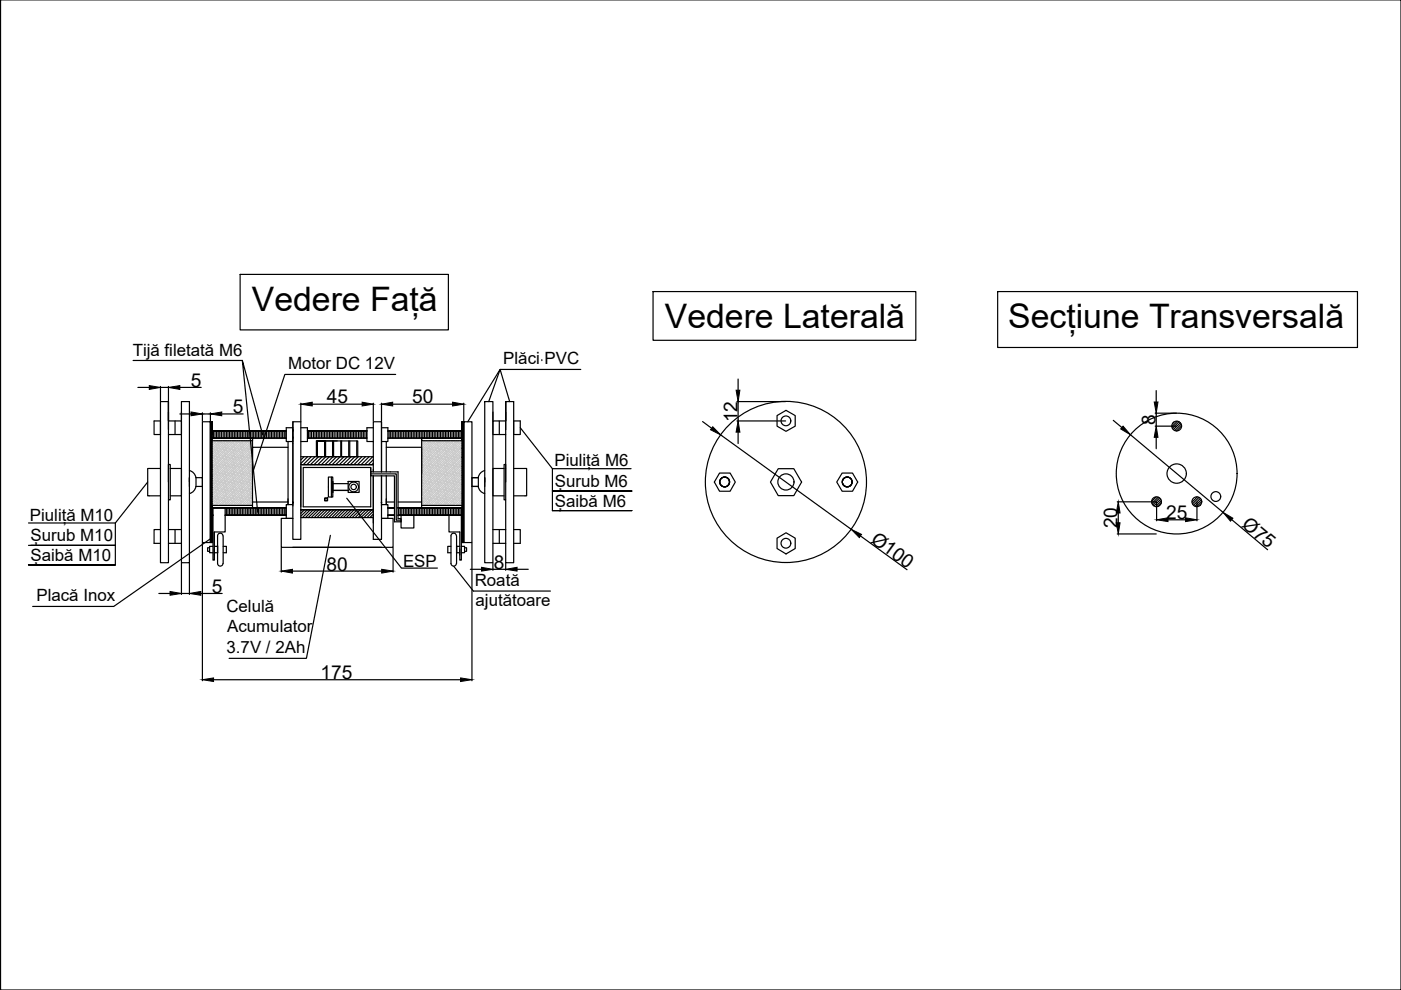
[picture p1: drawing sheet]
<svg xmlns="http://www.w3.org/2000/svg" width="297mm" height="210mm" viewBox="0 0 297 210" stroke-linecap="round" stroke-linejoin="round" font-family="sans-serif">
<!-- layer: 0 -->
<g fill="none" stroke="#000" stroke-width=".25">
<path d="M.1 0h296.9v209.9h-296.9zM50.9 58.2h44.2v11.7h-44.2zM28.2 76.4h23.2M83.9 79.4h-23.5l-6.9 20.9v-5.5h7.6v11.6h-7.6M114.9 76.5h.1M123.1 78.3h-17.1l-6.8 11.1M138.5 61.8h55.7v10.4h-55.7zM211.5 61.8h76.3v11.9h-76.3zM29.2 82.1h2.5M32.7 89.3h1.3v2.8h-1.3zM34 85.1h1.7v34.2h-1.7zM34 99.3h-2.7v5.8h2.7"/>
<path d="M34 81.9v3.1M34 82.1h1.7M35.7 91.1v-6v4.2h2.8v2.8h-2.8M35.7 81.9v3.1M36.1 99.3h2.4v5.8h-2.4M37.1 89.3v2.8M38.1 82.1h4.6M38.1 87.8h2.4M38.5 85.1h1.7v34.2h-1.7zM38.5 87.3v2M40.2 99.8a1.84 1.84 0 0 1 1.3 1.5M42.9 87.5v1.8"/>
<path d="M42.9 87.8h1.7M44.6 89.4v25.6h-1.7v-25.6h1.7v25.6M44.6 87.5v1.8M45 89.4h-.3v25.6h.3v-25.6v2.7M45.6 91.4v1.5M45.9 91.4v1.5M46.3 91.4v1.5M46.6 91.4v1.5M46.9 91.4v1.5M47 87.8h4.5M47.3 91.4v1.5M47.7 91.4v1.5"/>
<path d="M48 91.4v1.5M48.3 91.4v1.5M48.7 91.4v1.5M49 91.4v1.5M49.3 91.4v1.5M49.7 91.4v1.5M50 91.4v1.5M50.4 91.4v1.5M50.7 91.4v1.5M51 91.4v1.5M51.4 91.4v1.5M51.7 91.4v1.5"/>
<path d="M52.1 91.4v1.5M52.4 91.4v1.5M52.8 91.4v1.5M53.1 91.4v1.5M53.5 91.4v1.5M53.5 92.9v.5h-8.5M53.8 91.4v1.5M54.1 91.4v1.5M54.5 91.4v1.5M54.8 91.4v1.5M55.1 91.4v1.5M55.5 91.4v1.5"/>
<path d="M55.7 92.2l-4.3-15.8 3.2 32.2M55.8 91.4v1.5M56.2 91.4v1.5M56.5 91.4v1.5M56.9 91.4v1.5M57.2 91.4v1.5M57.6 91.4v1.5M57.9 91.4v1.5M58.2 91.4v1.5M58.6 91.4v1.5M58.9 91.4v1.5M59.3 91.4v1.5"/>
<path d="M59.6 91.4v1.5M59.9 91.4v1.5M60.3 91.4v1.5M60.6 91.4v1.5M60.7 92.9h-15.7h8.5v14.8M60.7 90.7h1.4v2.9h-1.4zM60.7 91.4h-15.7h.2v1.5M61.1 93.6v1.2M62.1 91.4h.1M62.1 92.9h.1M62.1 89.4v25h1.7v-25h-1.7v17.9M63.8 98.9v8.6"/>
<path d="M63.8 90.7h1.4v2.9h-1.4M63.8 96.8h15.3M63.8 98.5h15.3M63.8 85.5v3.8M64.3 99.1h14.3v8.4h-14.3zM64.5 96.8l-.7 .7M65.2 91.4h12.6M65.2 92.9h12.6M65.2 96.8l-1.4 1.5M65.4 91.4v1.5M65.7 91.4v1.5M66 96.8l-1.7 1.7"/>
<path d="M66.1 91.4v1.5M66.2 85.7h10.6M66.4 91.4v1.5M66.8 91.4v1.5M66.8 96.8l-1.7 1.7M67.1 96.8v-3.3h8.7v3.3M67.1 91.4v1.5M67.3 93.5v3.3M67.5 91.4v1.5M67.5 96.8l-1.7 1.7M67.8 91.4v1.5M68.1 91.4v1.5"/>
<path d="M68.3 96.8l-1.7 1.7M68.5 91.4v1.5M68.8 91.4v1.5M68.8 93.5v3.3M68.9 93.5h-1.7h4.3M69 93.5v3.3M69.1 96.8l-1.7 1.7M69.2 91.4v1.5M69.5 91.4v1.5M69.8 91.4v1.5M69.8 96.8l-1.7 1.7M70.2 91.4v1.5"/>
<path d="M70.5 91.4v1.5M70.5 93.5v3.3M70.6 96.8l-1.7 1.7M70.7 93.5v3.3M70.9 91.4v1.5M71.2 91.4v1.5M71.4 96.8l-1.7 1.7M71.6 91.4v1.5M71.9 91.4v1.5M72.1 96.8l-1.7 1.7M72.2 91.4v1.5M72.2 93.5v3.3"/>
<path d="M72.4 93.5v3.3M72.6 91.4v1.5M72.9 91.4v1.5M72.9 96.8l-1.7 1.7M73.3 91.4v1.5M73.6 91.4v1.5M73.7 96.8l-1.7 1.7M73.9 91.4v1.5M73.9 93.5v3.3M74.2 93.5v3.3M74.3 91.4v1.5M74.5 96.8l-1.8 1.7"/>
<path d="M74.6 91.4v1.5M75 91.4v1.5M75.2 96.8l-1.7 1.7M75.3 91.4v1.5M75.6 91.4v1.5M75.6 93.5v3.3M76 96.8l-1.7 1.7M76 91.4v1.5M76.4 91.4v1.5M76.7 91.4v1.5M76.7 96.8l-1.7 1.7M77 91.4v1.5"/>
<path d="M77.4 91.4v1.5M77.5 96.8l-1.7 1.7M77.7 91.4v1.5M78.3 96.8l-1.7 1.7M78.6 99.1v.9h5.8v10h.6v1.9h2.7v-2.7M79 96.8l-1.7 1.7M79.1 90.7h-1.3v2.9h1.3M79.1 97.5l-1 1M79.1 98.2l-.2 .3M79.1 85.5v3.8M80.9 94v-4.6h-1.8v10.6v-.5M80.9 90.7h1.3v2.9h-1.3"/>
<path d="M80.9 85.5v3.8M80.9 89.4v10.6M81.9 93.6v1.2M82.2 92.9h15.7h-8.5v14.8M82.2 91.4h15.7M82.5 91.4v1.5M82.8 91.4v1.5M83.2 91.4v1.5M83.3 85.7h12.7M83.5 91.4v1.5M83.8 91.4v1.5M84.2 91.4v1.5"/>
<path d="M84.5 91.4v1.5M84.9 91.4v1.5M85.2 91.4v1.5M85.6 91.4v1.5M85.9 91.4v1.5M86.3 91.4v1.5M86.6 91.4v1.5M86.9 91.4v1.5M87.3 91.4v1.5M87.6 91.4v1.5M88 91.4v1.5M88.3 91.4v1.5"/>
<path d="M88.6 91.4v1.5M89 91.4v1.5M89.3 91.4v1.5M89.4 92.9v.5h8.5M89.6 91.4v1.5M90 91.4v1.5M90.4 91.4v1.5M90.7 91.4v1.5M91 91.4v1.5M91.4 91.4v1.5M91.7 91.4v1.5M92.1 91.4v1.5"/>
<path d="M92.4 91.4v1.5M92.7 91.4v1.5M93.1 91.4v1.5M93.4 91.4v1.5M93.8 91.4v1.5M94.1 91.4v1.5M94.4 91.4v1.5M94.8 91.4v1.5M95.1 91.4v1.5M95.5 91.4v1.5M95.8 91.4v1.5M96.2 91.4v1.5"/>
<path d="M96.5 91.4v1.5M96.8 91.4v1.5M97.2 91.4v1.5M97.5 91.4v1.5M97.9 91.4v1.5M97.9 89.4h.3v25.6h-.3v-25.6v2.7M98.3 89.4v25.6h1.8v-25.6h-1.8v25.6M98.3 85.5v3.8M102.8 99.8a1.84 1.84 0 0 0-1.4 1.5M102.8 85.1h1.7v34.2h-1.7zM103.6 85.1l2.4-6.8 2.1 6.8M104.5 87.3v2"/>
<path d="M105.9 89.3v2.8M106.9 99.3h-2.4v5.8h2.4M107.2 85.1h1.7v34.2h-1.7zM107.2 91.1v-6v4.2h-2.7v2.8h2.7M108.9 99.3h2.8v5.8h-2.8M108.9 89.3h1.4v2.8h-1.4zM110.3 90.7l6.8 8.7h16.7M117.1 99.4v8.9M149 89.4l1.9 1.4M152.8 92.2l27.7 20M156.2 89.3h10.4M156.2 85.1h10.4"/>
<path d="M156.5 80.4v2.3M156.5 85.1v4.2M156.5 91.6v2.4M164.7 88.1l2-1.1 1.9 1.1v2.3l-1.9 1.1-2-1.1zM165 99.4h3.3l1.7 2.8-1.7 2.9h-3.3l-1.6-2.9zM236 89.1l1.9 1.5M239.7 92.2l19.6 16.4M244.9 90.4h4.5M244.9 87.6h4.5M245.1 82.8v2.4M245.1 87.6v2.8M245.1 92.7v2.4"/>
<path d="M248.9 89.5l-.2 .3M249.6 89.3l-1.1 1.1M250 89.4l-1.4 1.4M250.3 89.6l-1.5 1.5M250.4 89.9l-1.3 1.4M250.5 90.3l-1 1.1M6 119.8h18.5zM6 115.6h18.5h-18M6 110.9h18.5M24.5 110.9v8.9M31.3 102.2l-6.8 8.7M34 112.3h-1.3v2.9h1.3"/>
<path d="M35.7 102.2v-3.7h.4v7.5h-.4M35.7 115.2h2.8M35.7 112.3h2.8M37.1 112.3v2.9M38.5 119.4v6.6M40.2 101.3v1.8M40.2 119.4v6.6M41.5 103.1a1.84 1.84 0 0 1-1.3 1.5M41.6 101.3h1.3v1.8h-1.3M41.6 101.3v1.8M42.9 115.1v29.2M44.4 116.1h-.4v.8h.4"/>
<path d="M45 109.2h.2h-.2v5.8M45 114l-20.9 14.6h-17.2M45 107.2h8.5M45.2 107.7v11.1h.3v-6h2.2v-5.1M45.2 115.8h-.8v1.4h.8M45.5 116.3v1.4M45.5 115.8h.6v1.4h-.6M46.1 113.6a.57 .57 0 0 1 .6-.6 .57 .57 0 0 1 .6 .6M46.1 113.6v5.9a.57 .57 0 0 0 .6 .5 .57 .57 0 0 0 .6-.5M47.3 115.8h.7v1.4h-.7M47.3 113.6v5.9M47.6 107.7h1.2h-3.8h15.7"/>
<path d="M47.7 109.2h13M48 107.7v1.5M48.3 107.7v1.5M48.7 107.7v1.5M49 107.7v1.5M49.3 107.7v1.5M49.7 107.7v1.5M50 107.7v1.5M50.4 107.7v1.5M50.7 107.7v1.5M51 107.7v1.5M51.4 107.7v1.5"/>
<path d="M51.7 107.7v1.5M52.1 107.7v1.5M52.4 107.7v1.5M52.8 107.7v1.5M53.1 107.7v1.5M53.5 107.7v1.5M53.8 107.7v1.5M54.1 107.7v1.5M54.5 107.7v1.5M54.8 107.7v1.5M55.1 107.7v1.5M55.5 107.7v1.5"/>
<path d="M55.8 107.7v1.5M56.2 107.7v1.5M56.5 107.7v1.5M56.9 107.7v1.5M57.2 107.7v1.5M57.6 107.7v1.5M57.9 107.7v1.5M58.2 107.7v1.5M58.6 107.7v1.5M58.9 107.7v1.5M59.3 107.7v1.5M59.6 107.7v1.5"/>
<path d="M59.6 116.2v5.1M59.9 107.7v1.5M60.3 107.7v1.5M60.6 107.7v1.5M61.1 105.8v1.2M62.1 107h-1.4v2.9h1.4h-2.5v6.1h21.3M63.8 108h15.3M63.8 109.7h15.3M64 108l-.2 .2M64.6 108l-.8 .9M65.2 108l-1.4 1.4M65.8 108l-1.7 1.7"/>
<path d="M66.4 108l-1.6 1.7M67.1 108l-1.8 1.7M67.7 108l-1.7 1.7M68.3 108l-1.7 1.7M68.8 105.6h.7v.6h-.7zM68.9 108l-1.7 1.7M69.5 108l-1.7 1.7M69.6 101.1h1v4.3h-1zM70 113.5l-5 26.1h-16.4M70.2 108l-1.7 1.7M70.3 101.1v4.3M70.6 104h3.2h-3.2"/>
<path d="M70.6 102.5h3.2M70.8 108l-1.7 1.7M71.4 108l-1.7 1.7M72 108l-1.7 1.7M72.7 108l-1.8 1.7M73.3 108l-1.7 1.7M73.5 105.6l11.6 14.9h7.6M73.8 102.1h2.3v2.3h-2.3zM73.9 108l-1.7 1.7M74.5 108l-1.7 1.7M75.1 108l-1.7 1.7M75.8 108l-1.7 1.7"/>
<path d="M76.4 108l-1.7 1.7M77 108l-1.7 1.7M77.6 108l-1.7 1.7M78.3 108l-1.8 1.7M78.6 100v.9h3.3M78.6 100.5h5.4v9.8h1M78.9 108l-1.7 1.7M79.1 100.9v13.5h1.8v-13.5v6.4M79.1 108.4l-1.3 1.3M79.1 109l-.7 .7M79.1 109.6l-.1 .1M80.9 107h1.3v2.9h-1.3h2.4v6.1h-21.2"/>
<path d="M81.9 100v-5.2h7.5v5.5M81.9 100.9v5.5h1.7M81.9 100.9h1.7v9.7h1.4v-1.4M81.9 105.8v1.2M82.2 109.2h1.4M82.2 107.7h1.4M83.3 116.2v5.1M83.6 107.7h-1.4h1.4M84.4 106.4h5M84.5 107.7v1.5M84.9 107.7v1.5M85.2 107.7v1.5"/>
<path d="M85.6 107.7v1.5M85.9 107.7v1.5M86.3 107.7v1.5M86.6 107.7v1.5M86.9 107.7v1.5M87 109.2h-2.6h13.5M87.3 107.7v1.5M87.6 107.7v1.5M88 107.7v1.5M88.3 107.7v1.5M88.6 107.7v1.5M89 107.7v1.5"/>
<path d="M89.3 107.7v1.5M89.4 107.2h8.5M89.6 107.7v1.5M90 107.7v1.5M90.4 107.7v1.5M90.7 107.7v1.5M91 107.7v1.5M91.4 107.7v1.5M91.7 107.7v1.5M92.1 107.7v1.5M92.4 107.7v1.5M92.7 107.7v1.5"/>
<path d="M93.1 107.7v1.5M93.4 107.7v1.5M93.8 107.7v1.5M94.1 107.7v1.5M94.2 107.7h3.7h-13.5h13.5M94.4 107.7v1.5M94.8 107.7v1.5M95.1 107.7v1.5M95.5 107.7v1.5M95.6 113.6v5.9a.57 .57 0 0 0 .6 .5 .57 .57 0 0 0 .6-.5M95.6 115.8h-.7v1.4h.7M95.6 113.6a.57 .57 0 0 1 .6-.6 .57 .57 0 0 1 .6 .6"/>
<path d="M95.8 107.7v1.5M96.2 107.7v1.5M96.5 107.7v1.5M96.8 113.6v5.9M96.8 107.7v1.5M97.2 107.7v1.5M97.5 116.3v1.4M97.5 115.8h-.7v1.4h.7M97.5 107.7v1.5M97.8 107.7v11.1h-.3v-6h-2.3v-3.6M97.8 115.8h.7v1.4h-.7M98.5 116.1h.4v.8h-.4"/>
<path d="M100.1 101.3h1.3M100.1 115.1v29.2M101.4 103.1a1.84 1.84 0 0 0 1.4 1.5M101.4 101.3h-1.3v1.8h1.3M101.4 101.3v1.8M102.8 101.3v1.8M104.5 115.2h2.7M104.5 112.3h2.7M104.5 119.4v1.5M105.9 112.3v2.9M107.2 102.2v-3.7h-.3v7.5h.3M107.2 119.4v1.5"/>
<path d="M108.9 112.3h1.4v2.9h-1.4M134 108.3h-16.9h16.9M134 104.1h-16.9h16.9M152.6 100.3h2.2l1.1 1.9-1.1 2h-2.2l-1.1-2zM164.7 114.1l2-1.1 1.9 1.1v2.2l-1.9 1.1-2-1.1zM178.5 100.3h2.2l1.1 1.9-1.1 2h-2.2l-1.1-2zM182.4 113.6l9.9 7.2M236.9 106.4h8.2M236.9 113.2h8.2M237.1 108.8v2M245.1 105.4l-.9 .9M245.2 106.5v3.9"/>
<path d="M245.6 105.4l-1.4 1.3M245.9 105.6l-1.5 1.4M246.1 105.8l-1.4 1.4M246.2 106.7l-.6 .7M246.2 106.2l-1.1 1.2M247.6 110.2h3.8M253.8 106.5v3.9M253.8 105.4l-1 1M254.2 105.5l-1.4 1.3M254.5 105.7l-1.4 1.4M254.5 107.1v.1M254.7 106l-1.3 1.3"/>
<path d="M254.8 106.4l-1.1 1M261.1 110.2l7.7 6.4M33.7 125.8h2.4M38.5 125.8h1.7M42.6 125.8h4.5M62 121.1h18.9M96.2 120.1l4.2 5.2h16.3M99.7 120.7h2.4M103.1 128.7h.1M104.5 120.7h2.7M109.6 120.7h2.4M45.3 144.1h52.3"/>
<circle cx="166.6" cy="89.2" r="1.04"/>
<circle cx="249.5" cy="90.3" r="1.04"/>
<circle cx="69.1" cy="105.9" r=".28"/>
<circle cx="75" cy="103.2" r="1.04"/>
<circle cx="75" cy="103.2" r=".57"/>
<circle cx="153.6" cy="102.2" r="1.04"/>
<circle cx="166.6" cy="102.2" r="17.1"/>
<circle cx="166.6" cy="102.2" r="1.71"/>
<circle cx="166.6" cy="115.2" r="1.04"/>
<circle cx="179.6" cy="102.2" r="1.04"/>
<circle cx="245.2" cy="106.4" r="1.04"/>
<circle cx="249.5" cy="100.4" r="12.8"/>
<circle cx="249.5" cy="100.4" r="2.05"/>
<circle cx="253.8" cy="106.4" r="1.04"/>
<circle cx="257.8" cy="105.3" r="1.04"/>
</g>
<g fill="#000" stroke="#000" stroke-width=".21">
<path d="M31.7 81.8l2.3 .3-2.3 .5zM35.7 82.1l2.4-.3v.8zM40.5 87.3l2.4 .5-2.4 .4zM44.6 87.8l2.4-.5v.9zM63.8 85.7l2.4-.4v.8zM76.8 85.3l2.3 .4-2.3 .4zM80.9 85.7l2.4-.4v.8zM96 85.3l2.3 .4-2.3 .4zM151.1 90.5l1.7 1.7-2.1-1.1zM156.5 89.3l.4 2.3h-.8zM156.1 82.7h.8l-.4 2.4zM238.1 90.4l1.6 1.8-2.1-1.3z"/>
<path d="M245.1 90.4l.4 2.3h-.8zM244.7 85.2h.8l-.4 2.4zM180.5 112.2l2.2 1.1-.5 .7zM237.1 106.4l.4 2.4h-.8zM236.7 110.8h.8l-.4 2.4zM245.2 110.2l2.4-.4v.8zM251.4 109.8l2.4 .4-2.4 .4zM259.3 108.6l2.1 1.3-.5 .6zM36.1 125.4l2.4 .4-2.4 .4zM40.2 125.8l2.4-.4v.8zM59.6 121.1l2.4-.4v.8zM80.9 120.7l2.4 .4-2.4 .4z"/>
<path d="M102.1 120.3l2.4 .4-2.4 .4zM107.2 120.7l2.4-.4v.8zM42.9 144.1l2.4-.4v.8zM97.6 143.7l2.5 .4-2.5 .4z"/>
<path d="M44.7 89.4l.3 19.8v-19.8zM44.7 89.4l.3 19.8h-.3z"/>
<path d="M97.9 89.4l.3 2.7v-2.7zM97.9 89.4l.3 2.7h-.3z"/>
<path d="M97.9 92.1l.3 22.9v-22.9zM97.9 92.1l.3 22.9h-.3z"/>
<path d="M44.7 109.2l.3 5.8v-5.8zM44.7 109.2l.3 5.8h-.3z"/>
</g>
<g fill="none" stroke="#c7c8ca" stroke-width=".25">
<path d="M45 99.8l.3 .2M45 99.2v.1M45 98.3l.5 .5M45 97.8l.3 .3M45 97.3v.1M45 96.4l.5 .5M45 95.9l.3 .3M45 95.4h.1M45 94.4l.5 .6M45 94l.3 .2M45 93.4v.1M45.1 93.4l-.1 .1"/>
<path d="M45.2 98.9l.5 .6M45.2 97l.5 .6M45.2 95.1l.5 .6M45.4 99.7l.6 .6M45.4 97.7l.6 .6M45.4 95.8l.6 .6M45.4 93.9l.6 .6M45.5 93.4l.2 .3M45.6 93.4l-.6 .6M45.6 98.4l.7 .7M45.6 96.5l.7 .6M45.6 94.6l.7 .6"/>
<path d="M45.9 99.2l.6 .6M45.9 97.3l.6 .5M45.9 95.3l.6 .6M46 93.4l.5 .6M46 93.4l-1 1.1M46.1 99.9l.6 .6M46.1 98l.6 .6M46.1 96l.6 .6M46.1 94.1l.6 .6M46.4 98.7l.6 .6M46.4 96.7l.6 .7M46.4 94.8l.6 .6"/>
<path d="M46.6 93.4l-1.6 1.6M46.6 99.4l.6 .6M46.6 97.5l.6 .6M46.6 95.6l.6 .6M46.6 93.6l.6 .6M46.8 98.2l.6 .6M46.8 96.3l.6 .6M46.8 94.3l.6 .7M46.9 93.4l.1 .1M47 93.4l-2 2.1M47.1 98.9l.6 .6M47.1 97l.6 .6"/>
<path d="M47.1 95.1l.6 .6M47.3 99.7l.6 .6M47.3 97.7l.6 .6M47.3 95.8l.6 .6M47.3 93.9l.6 .6M47.4 93.4l.3 .3M47.5 93.4l-2.5 2.5M47.6 98.4l.6 .7M47.6 96.5l.6 .6M47.6 94.6l.6 .6M47.8 99.2l.6 .6M47.8 97.3l.6 .5"/>
<path d="M47.8 95.3l.6 .6M47.9 93.4l.5 .6M48 93.4l-3 3M48.1 99.9l.6 .6M48.1 98l.6 .6M48.1 96l.6 .6M48.1 94.1l.6 .6M48.3 98.7l.6 .6M48.3 96.7l.6 .7M48.3 94.8l.6 .6M48.5 93.4l-3.5 3.5M48.5 99.4l.6 .6"/>
<path d="M48.5 97.5l.6 .6M48.5 95.6l.6 .6M48.5 93.6l.6 .6M48.8 98.2l.6 .6M48.8 96.3l.6 .6M48.8 94.3l.6 .7M48.8 93.4l.1 .1M49 93.4l-4 4M49 98.9l.6 .6M49 97l.6 .6M49 95.1l.6 .6M49.3 99.7l.6 .6"/>
<path d="M49.3 97.7l.6 .6M49.3 95.8l.6 .6M49.3 93.9l.6 .6M49.3 93.4l.3 .3M49.4 93.4l-4.4 4.5M49.5 98.4l.6 .7M49.5 96.5l.6 .6M49.5 94.6l.6 .6M49.7 99.2l.7 .6M49.7 97.3l.7 .5M49.7 95.3l.7 .6M49.8 93.4l.6 .6"/>
<path d="M49.9 93.4l-4.9 5M50 99.9l.6 .6M50 98l.6 .6M50 96l.6 .6M50 94.1l.6 .6M50.2 98.7l.6 .6M50.2 96.7l.6 .7M50.2 94.8l.6 .6M50.4 93.4l-5.4 5.5M50.5 99.4l.6 .6M50.5 97.5l.6 .6M50.5 95.6l.6 .6"/>
<path d="M50.5 93.6l.6 .6M50.7 98.2l.6 .6M50.7 96.3l.6 .6M50.7 94.3l.6 .7M50.8 93.4v.1M50.9 93.4l-5.9 5.9M51 98.9l.5 .6M51 97l.5 .6M51 95.1l.5 .6M51.2 99.7l.6 .6M51.2 97.7l.6 .6M51.2 95.8l.6 .6"/>
<path d="M51.2 93.9l.6 .6M51.3 93.4l.2 .3M51.4 93.4l-6.4 6.4M51.4 98.4l.7 .7M51.4 96.5l.7 .6M51.4 94.6l.7 .6M51.7 99.2l.6 .6M51.7 97.3l.6 .5M51.7 95.3l.6 .6M51.8 93.4l.5 .6M51.8 93.4l-6.8 6.9M51.9 99.9l.6 .6"/>
<path d="M51.9 98l.6 .6M51.9 96l.6 .6M51.9 94.1l.6 .6M52.2 98.7l.6 .6M52.2 96.7l.6 .7M52.2 94.8l.6 .6M52.4 93.4l-7.4 7.4M52.4 99.4l.6 .6M52.4 97.5l.6 .6M52.4 95.6l.6 .6M52.4 93.6l.6 .6M52.6 98.2l.6 .6"/>
<path d="M52.6 96.3l.6 .6M52.6 94.3l.6 .7M52.7 93.4l.1 .1M52.8 93.4l-7.8 7.9M52.9 98.9l.6 .6M52.9 97l.6 .6M52.9 95.1l.6 .6M53.1 99.7l.4 .4M53.1 97.7l.4 .4M53.1 95.8l.4 .4M53.1 93.9l.4 .4M53.2 93.4l.3 .3"/>
<path d="M53.3 93.4l-8.3 8.3M53.4 98.4l.1 .2M53.4 96.5l.1 .2M53.4 94.6l.1 .2M53.5 93.7l-8.5 8.5M53.5 94.2l-8.5 8.5M53.5 94.7l-8.5 8.5M53.5 95.1l-8.5 8.6M53.5 95.6l-8.5 8.6M53.5 96.1l-8.5 8.6M53.5 96.6l-8.5 8.5M53.5 97.1l-8.5 8.5"/>
<path d="M53.5 97.6l-8.5 8.5M53.5 98.1l-8.5 8.5M53.5 98.5l-8.5 8.6M53.5 99l-8.1 8.2M53.5 99.5l-7.6 7.7M53.5 100l-7.1 7.2M89.4 99.7l.3 .3M89.4 99.2l.1 .1M89.4 98.3l.6 .5M89.4 97.8l.3 .3M89.4 97.3l.1 .1M89.4 96.3l.6 .6"/>
<path d="M89.4 95.8l.3 .4M89.4 95.3l.1 .1M89.4 94.4l.6 .6M89.4 93.9l.3 .3M89.4 93.4l.1 .1M89.5 93.4l-.1 .2M89.6 98.9l.6 .6M89.6 97l.6 .6M89.6 95.1l.6 .6M89.9 99.7l.6 .6M89.9 97.7l.6 .6M89.9 95.8l.6 .6"/>
<path d="M89.9 93.9l.6 .6M89.9 93.4l.3 .3M90 93.4l-.6 .7M90.1 98.4l.6 .7M90.1 96.5l.6 .6M90.1 94.6l.6 .6M90.3 99.2l.7 .6M90.3 97.3l.7 .5M90.3 95.3l.7 .6M90.4 93.4l.6 .6M90.5 93.4l-1.1 1.1M90.6 99.9l.6 .6"/>
<path d="M90.6 98l.6 .6M90.6 96l.6 .6M90.6 94.1l.6 .6M90.8 98.7l.6 .6M90.8 96.7l.6 .7M90.8 94.8l.6 .6M91 93.4l-1.6 1.6M91 99.4l.7 .6M91 97.5l.7 .6M91 95.6l.7 .6M91 93.6l.7 .6M91.3 98.2l.6 .6"/>
<path d="M91.3 96.3l.6 .6M91.3 94.3l.6 .7M91.4 93.4v.1M91.5 93.4l-2.1 2.1M91.6 98.9l.5 .6M91.6 97l.5 .6M91.6 95.1l.5 .6M91.8 99.7l.6 .6M91.8 97.7l.6 .6M91.8 95.8l.6 .6M91.8 93.9l.6 .6M91.8 93.4l.3 .3"/>
<path d="M92 93.4l-2.6 2.6M92 98.4l.6 .7M92 96.5l.6 .6M92 94.6l.6 .6M92.3 99.2l.6 .6M92.3 97.3l.6 .5M92.3 95.3l.6 .6M92.4 93.4l.5 .6M92.4 93.4l-3 3.1M92.5 99.9l.6 .6M92.5 98l.6 .6M92.5 96l.6 .6"/>
<path d="M92.5 94.1l.6 .6M92.7 98.7l.7 .6M92.7 96.7l.7 .7M92.7 94.8l.7 .6M92.9 93.4l-3.5 3.6M93 99.4l.6 .6M93 97.5l.6 .6M93 95.6l.6 .6M93 93.6l.6 .6M93.2 98.2l.6 .6M93.2 96.3l.6 .6M93.2 94.3l.6 .7"/>
<path d="M93.3 93.4l.1 .1M93.4 93.4l-4 4M93.5 98.9l.6 .6M93.5 97l.6 .6M93.5 95.1l.6 .6M93.7 99.7l.6 .6M93.7 97.7l.6 .6M93.7 95.8l.6 .6M93.7 93.9l.6 .6M93.8 93.4l.3 .3M93.9 93.4l-4.5 4.5M94 98.4l.6 .7"/>
<path d="M94 96.5l.6 .6M94 94.6l.6 .6M94.2 99.2l.6 .6M94.2 97.3l.6 .5M94.2 95.3l.6 .6M94.3 93.4l.5 .6M94.4 93.4l-5 5M94.4 99.9l.7 .6M94.4 98l.7 .6M94.4 96l.7 .6M94.4 94.1l.7 .6M94.7 98.7l.6 .6"/>
<path d="M94.7 96.7l.6 .7M94.7 94.8l.6 .6M94.9 93.4l-5.5 5.5M94.9 99.4l.6 .6M94.9 97.5l.6 .6M94.9 95.6l.6 .6M94.9 93.6l.6 .6M95.2 98.2l.6 .6M95.2 96.3l.6 .6M95.2 94.3l.6 .7M95.2 93.4l.1 .1M95.3 93.4l-5.9 6"/>
<path d="M95.4 98.9l.6 .6M95.4 97l.6 .6M95.4 95.1l.6 .6M95.7 99.7l.6 .6M95.7 97.7l.6 .6M95.7 95.8l.6 .6M95.7 93.9l.6 .6M95.7 93.4l.3 .3M95.8 93.4l-6.4 6.5M95.9 98.4l.6 .7M95.9 96.5l.6 .6M95.9 94.6l.6 .6"/>
<path d="M96.1 99.2l.7 .6M96.1 97.3l.7 .5M96.1 95.3l.7 .6M96.2 93.4l.6 .6M96.3 93.4l-6.9 6.9M96.4 99.9l.6 .6M96.4 98l.6 .6M96.4 96l.6 .6M96.4 94.1l.6 .6M96.6 98.7l.6 .6M96.6 96.7l.6 .7M96.6 94.8l.6 .6"/>
<path d="M96.8 93.4l-7.4 7.4M96.8 99.4l.7 .6M96.8 97.5l.7 .6M96.8 95.6l.7 .6M96.8 93.6l.7 .6M97.1 98.2l.6 .6M97.1 96.3l.6 .6M97.1 94.3l.6 .7M97.2 93.4v.1M97.3 93.4l-7.9 7.9M97.4 95.1l.5 .6-8.5 8.5M97.4 97l.5 .6-8.5 8.5"/>
<path d="M97.4 98.9l.5 .6-7.6 7.7M97.6 95.8l.3 .4-8.5 8.5M97.6 97.7l.3 .4-8.5 8.5M97.6 99.7l.3 .3M97.6 93.9l.3 .3M97.6 93.4l.3 .3-8.5 8.6M97.7 93.4l-8.3 8.4M97.8 94.6l.1 .1-8.5 8.5M97.8 98.4l.1 .2-8.5 8.5M97.8 96.5l.1 .2M97.9 94.2l-8.5 8.6M97.9 95.2l-8.5 8.5"/>
<path d="M97.9 96.6l-8.5 8.6M97.9 97.1l-8.5 8.6M97.9 99l-8 8.2M45 107h.1M45 106l.5 .5M45 105.6l.3 .2M45 105v.1M45 104.1l.5 .5M45 103.6l.3 .3M45 103.1v.1M45 102.2l.5 .5M45 101.7l.3 .3"/>
<path d="M45 101.2h.1M45 100.2l.5 .6M45.2 106.7l.4 .5M45.2 104.7l.5 .6M45.2 102.8l.5 .6M45.2 100.9l.5 .6M45.4 105.5l.6 .6M45.4 103.5l.6 .6M45.4 101.6l.6 .6M45.6 106.2l.7 .6M45.6 104.2l.7 .7M45.6 102.3l.7 .6"/>
<path d="M45.6 100.4l.7 .6M45.9 106.9l.2 .3M45.9 105l.6 .6M45.9 103.1l.6 .5M45.9 101.1l.6 .6M46.1 105.7l.6 .6M46.1 103.8l.6 .6M46.1 101.8l.6 .6M46.4 106.4l.6 .6M46.4 104.5l.6 .6M46.4 102.5l.6 .7M46.4 100.6l.6 .6"/>
<path d="M46.6 105.2l.6 .6M46.6 103.3l.6 .6M46.6 101.4l.6 .6M46.8 105.9l.6 .6M46.8 104l.6 .6M46.8 102.1l.6 .6M46.8 100.1l.6 .7M47.1 106.7l.5 .5M47.1 104.7l.6 .6M47.1 102.8l.6 .6M47.1 100.9l.6 .6M47.3 105.5l.6 .6"/>
<path d="M47.3 103.5l.6 .6M47.3 101.6l.6 .6M47.6 106.2l.6 .6M47.6 104.2l.6 .7M47.6 102.3l.6 .6M47.6 100.4l.6 .6M47.8 106.9l.2 .3M47.8 105l.6 .6M47.8 103.1l.6 .5M47.8 101.1l.6 .6M48.1 105.7l.6 .6M48.1 103.8l.6 .6"/>
<path d="M48.1 101.8l.6 .6M48.3 106.4l.6 .6M48.3 104.5l.6 .6M48.3 102.5l.6 .7M48.3 100.6l.6 .6M48.5 105.2l.6 .6M48.5 103.3l.6 .6M48.5 101.4l.6 .6M48.8 105.9l.6 .6M48.8 104l.6 .6M48.8 102.1l.6 .6M48.8 100.1l.6 .7"/>
<path d="M49 106.7l.5 .5M49 104.7l.6 .6M49 102.8l.6 .6M49 100.9l.6 .6M49.3 105.5l.6 .6M49.3 103.5l.6 .6M49.3 101.6l.6 .6M49.5 106.2l.6 .6M49.5 104.2l.6 .7M49.5 102.3l.6 .6M49.5 100.4l.6 .6M49.7 106.9l.3 .3"/>
<path d="M49.7 105l.7 .6M49.7 103.1l.7 .5M49.7 101.1l.7 .6M50 105.7l.6 .6M50 103.8l.6 .6M50 101.8l.6 .6M50.2 106.4l.6 .6M50.2 104.5l.6 .6M50.2 102.5l.6 .7M50.2 100.6l.6 .6M50.5 105.2l.6 .6M50.5 103.3l.6 .6"/>
<path d="M50.5 101.4l.6 .6M50.7 105.9l.6 .6M50.7 104l.6 .6M50.7 102.1l.6 .6M50.7 100.1l.6 .7M51 106.7l.4 .5M51 104.7l.5 .6M51 102.8l.5 .6M51 100.9l.5 .6M51.2 105.5l.6 .6M51.2 103.5l.6 .6M51.2 101.6l.6 .6"/>
<path d="M51.4 106.2l.7 .6M51.4 104.2l.7 .7M51.4 102.3l.7 .6M51.4 100.4l.7 .6M51.7 106.9l.2 .3M51.7 105l.6 .6M51.7 103.1l.6 .5M51.7 101.1l.6 .6M51.9 105.7l.6 .6M51.9 103.8l.6 .6M51.9 101.8l.6 .6M52.2 106.4l.6 .6"/>
<path d="M52.2 104.5l.6 .6M52.2 102.5l.6 .7M52.2 100.6l.6 .6M52.4 105.2l.6 .6M52.4 103.3l.6 .6M52.4 101.4l.6 .6M52.6 105.9l.6 .6M52.6 104l.6 .6M52.6 102.1l.6 .6M52.6 100.1l.6 .7M52.9 106.7l.5 .5M52.9 104.7l.6 .6"/>
<path d="M52.9 102.8l.6 .6M52.9 100.9l.6 .6M53.1 105.5l.4 .3M53.1 103.5l.4 .4M53.1 101.6l.4 .4M53.4 106.2l.1 .2M53.4 104.2l.1 .2M53.4 102.3l.1 .2M53.4 100.4l.1 .2M53.5 100.5l-6.7 6.7M53.5 100.9l-6.1 6.3M53.5 101.4l-5.7 5.8"/>
<path d="M53.5 101.9l-5.2 5.3M53.5 102.4l-4.7 4.8M53.5 102.9l-4.2 4.3M53.5 103.3l-3.7 3.9M53.5 103.9l-3.3 3.3M53.5 104.3l-2.8 2.9M53.5 104.8l-2.3 2.4M53.5 105.3l-1.8 1.9M53.5 105.8l-1.3 1.4M53.5 106.3l-.9 .9M53.5 106.7l-.3 .5M89.4 106.9l.1 .1"/>
<path d="M89.4 106l.6 .5M89.4 105.5l.3 .3M89.4 105l.1 .1M89.4 104.1l.6 .5M89.4 103.6l.3 .3M89.4 103.1l.1 .1M89.4 102.1l.6 .6M89.4 101.6l.3 .4M89.4 101.1l.1 .1M89.4 100.2l.6 .6M89.6 106.7l.5 .5M89.6 104.7l.6 .6"/>
<path d="M89.6 102.8l.6 .6M89.6 100.9l.6 .6M89.9 105.5l.6 .6M89.9 103.5l.6 .6M89.9 101.6l.6 .6M90.1 106.2l.6 .6M90.1 104.2l.6 .7M90.1 102.3l.6 .6M90.1 100.4l.6 .6M90.3 106.9l.3 .3M90.3 105l.7 .6M90.3 103.1l.7 .5"/>
<path d="M90.3 101.1l.7 .6M90.6 105.7l.6 .6M90.6 103.8l.6 .6M90.6 101.8l.6 .6M90.8 106.4l.6 .6M90.8 104.5l.6 .6M90.8 102.5l.6 .7M90.8 100.6l.6 .6M91 105.2l.7 .6M91 103.3l.7 .6M91 101.4l.7 .6M91.3 105.9l.6 .6"/>
<path d="M91.3 104l.6 .6M91.3 102.1l.6 .6M91.3 100.1l.6 .7M91.6 106.7l.4 .5M91.6 104.7l.5 .6M91.6 102.8l.5 .6M91.6 100.9l.5 .6M91.8 105.5l.6 .6M91.8 103.5l.6 .6M91.8 101.6l.6 .6M92 106.2l.6 .6M92 104.2l.6 .7"/>
<path d="M92 102.3l.6 .6M92 100.4l.6 .6M92.3 106.9l.2 .3M92.3 105l.6 .6M92.3 103.1l.6 .5M92.3 101.1l.6 .6M92.5 105.7l.6 .6M92.5 103.8l.6 .6M92.5 101.8l.6 .6M92.7 106.4l.7 .6M92.7 104.5l.7 .6M92.7 102.5l.7 .7"/>
<path d="M92.7 100.6l.7 .6M93 105.2l.6 .6M93 103.3l.6 .6M93 101.4l.6 .6M93.2 105.9l.6 .6M93.2 104l.6 .6M93.2 102.1l.6 .6M93.2 100.1l.6 .7M93.5 106.7l.5 .5M93.5 104.7l.6 .6M93.5 102.8l.6 .6M93.5 100.9l.6 .6"/>
<path d="M93.7 105.5l.6 .6M93.7 103.5l.6 .6M93.7 101.6l.6 .6M94 106.2l.6 .6M94 104.2l.6 .7M94 102.3l.6 .6M94 100.4l.6 .6M94.2 106.9l.2 .3M94.2 105l.6 .6M94.2 103.1l.6 .5M94.2 101.1l.6 .6M94.4 105.7l.7 .6"/>
<path d="M94.4 103.8l.7 .6M94.4 101.8l.7 .6M94.7 106.4l.6 .6M94.7 104.5l.6 .6M94.7 102.5l.6 .7M94.7 100.6l.6 .6M94.9 105.2l.6 .6M94.9 103.3l.6 .6M94.9 101.4l.6 .6M95.2 105.9l.6 .6M95.2 104l.6 .6M95.2 102.1l.6 .6"/>
<path d="M95.2 100.1l.6 .7M95.4 106.7l.5 .5M95.4 104.7l.6 .6M95.4 102.8l.6 .6M95.4 100.9l.6 .6M95.7 105.5l.6 .6M95.7 103.5l.6 .6M95.7 101.6l.6 .6M95.9 106.2l.6 .6M95.9 104.2l.6 .7M95.9 102.3l.6 .6M95.9 100.4l.6 .6"/>
<path d="M96.1 106.9l.3 .3M96.1 105l.7 .6M96.1 103.1l.7 .5M96.1 101.1l.7 .6M96.4 105.7l.6 .6M96.4 103.8l.6 .6M96.4 101.8l.6 .6M96.6 106.4l.6 .6M96.6 104.5l.6 .6M96.6 102.5l.6 .7M96.6 100.6l.6 .6M96.8 105.2l.7 .6"/>
<path d="M96.8 103.3l.7 .6M96.8 101.4l.7 .6M97.1 105.9l.6 .6M97.1 104l.6 .6M97.1 102.1l.6 .6M97.1 100.1l.6 .7M97.4 102.8l.5 .6-3.7 3.8M97.4 104.7l.5 .6-1.8 1.9M97.4 106.7l.4 .5M97.4 100.9l.5 .6M97.6 101.6l.3 .4-5.2 5.2M97.6 103.5l.3 .4-3.2 3.3"/>
<path d="M97.6 105.5l.3 .3-1.3 1.4M97.8 100.4l.1 .1-6.6 6.7M97.8 104.2l.1 .2-2.7 2.8M97.8 106.2l.1 .1-.8 .9M97.8 102.3l.1 .2M97.9 100l-7.1 7.2M97.9 101l-6.1 6.2M97.9 101.4l-5.6 5.8M97.9 102.4l-4.7 4.8M97.9 102.9l-4.2 4.3M97.9 104.8l-2.2 2.4M97.9 106.8l-.3 .4"/>
</g>
<g font-size="7.2">
<text x="53.4" y="65.9">Vedere Față</text>
<text x="141" y="69.5">Vedere Laterală</text>
<text x="213.8" y="69.6">Secțiune Transversală</text>
</g>
<g font-size="4.1">
<text x="40.5" y="82">5</text>
<text x="49.3" y="87.6">5</text>
<text x="69.3" y="85.5">45</text>
<text x="87.4" y="85.5">50</text>
<text x="156.4" y="89.5" transform="rotate(-90 156.4 89.5)">12</text>
<text x="245" y="90.1" transform="rotate(-90 245 90.1)">8</text>
<text x="236.9" y="112" transform="rotate(-90 236.9 112)">20</text>
<text x="247.3" y="110">25</text>
<text x="263.1" y="111.5" transform="rotate(40 263.1 111.5)">Ø75</text>
<text x="184.4" y="114.8" transform="rotate(36 184.4 114.8)">Ø100</text>
<text x="44.9" y="125.7">5</text>
<text x="69.2" y="121">80</text>
<text x="104.7" y="120.5">8</text>
<text x="68" y="143.9">175</text>
</g>
<g font-size="3.6">
<text x="28.1" y="75.5">Tijă filetată M6</text>
<text x="106.7" y="77.2">Plăci PVC</text>
<text x="61.1" y="78.3">Motor DC 12V</text>
<text x="117.5" y="98.9">Piuliță M6</text>
<text x="117.6" y="103.2">Șurub M6</text>
<text x="117.6" y="107.5">Șaibă M6</text>
<text x="6.3" y="110.4">Piuliță M10</text>
<text x="6.5" y="114.7">Șurub M10</text>
<text x="6.5" y="119">Șaibă M10</text>
<text x="85.5" y="120.1">ESP</text>
<text x="100.7" y="124.3">Roată</text>
<text x="7.7" y="127.5">Placă Inox</text>
<text x="48" y="129.8">Celulă</text>
<text x="100.8" y="128.6">ajutătoare</text>
<text x="48.2" y="134.1">Acumulator</text>
<text x="48" y="138.4">3.7V / 2Ah</text>
</g>
</svg>
